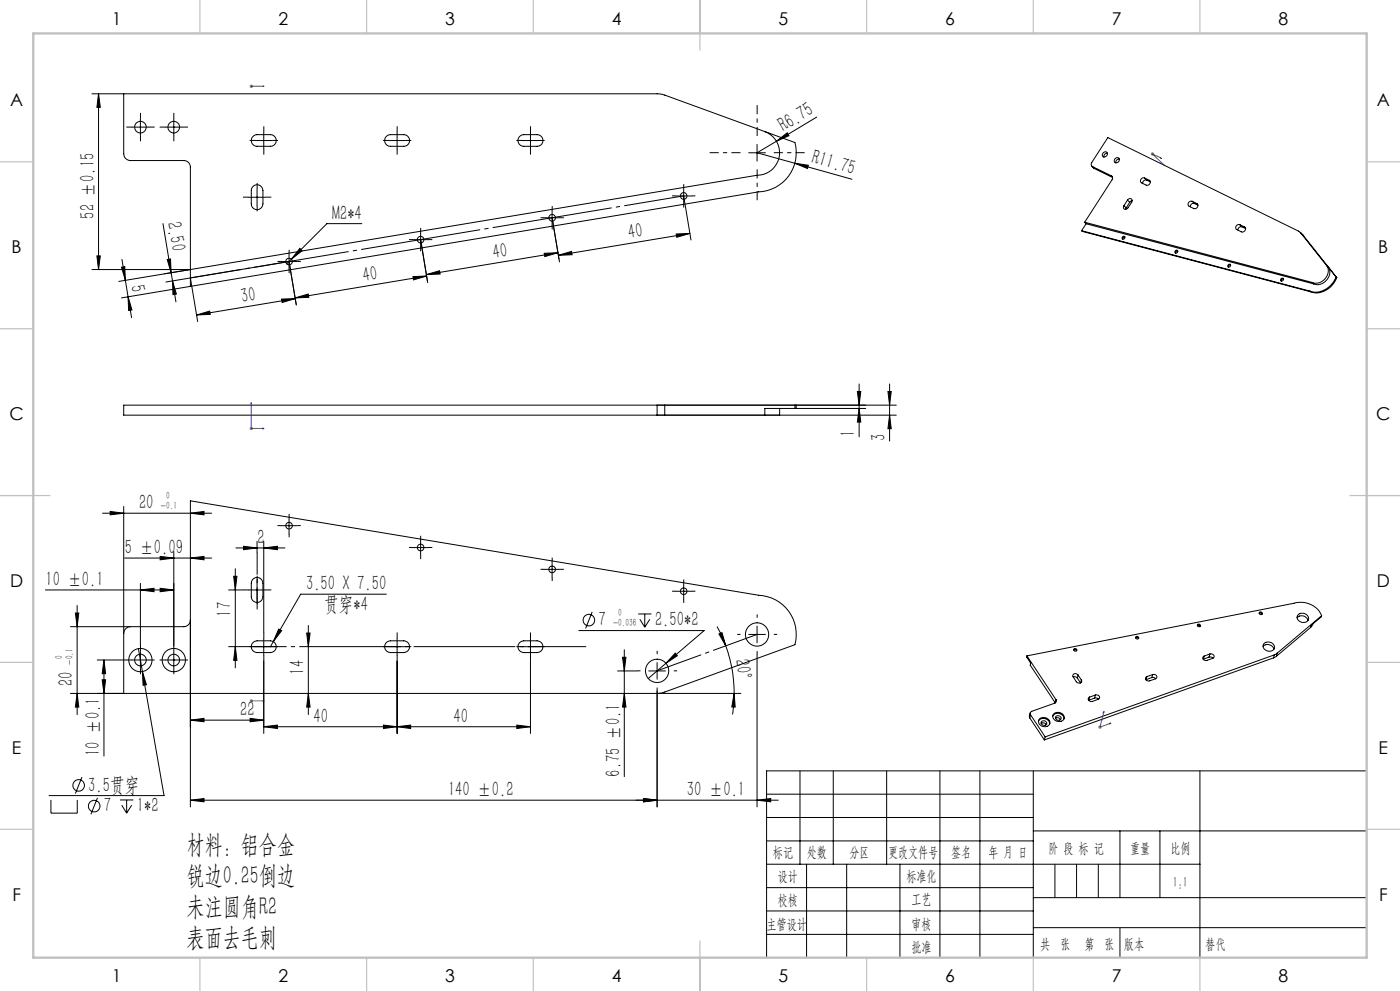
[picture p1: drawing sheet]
<svg xmlns="http://www.w3.org/2000/svg" width="420mm" height="297mm" viewBox="0 0 420 297" stroke-linecap="round" stroke-linejoin="round" font-family="sans-serif">
<g fill="none" stroke="#000" stroke-width=".3">
<path d="M27.6 28.1h170.4l40.5 14.6a11.7 11.7 0 0 1-10.9 14.8l-170.5 28.3M29.6 28.1v52.7M29.6 28.1l.5 4.1h-1zM37.1 28.1v18a2.05 2.05 0 0 0 2 2h16a1.93 1.93 0 0 1 2 2v35.7M39.6 38.1h5M42.1 35.6v5M49.6 38.1h5M52.1 35.6v5M79.1 39.6v5M119.1 39.6v5M159.1 39.6v5M229.4 39.4a6.7 6.7 0 0 1 4.4 7.6 6.7 6.7 0 0 1-6.7 5.5l-170 28.3"/>
<path d="M245 35.1l-12.1 7.2M74.6 59.1h5M75.7 41.1l.9-.7h4.5a1.75 1.75 0 0 1 1.8 1.7 1.75 1.75 0 0 1-1.8 1.7h-4a1.73 1.73 0 0 1-1.5-.9 1.73 1.73 0 0 1 .1-1.8zM76.1 55.7a1.75 1.75 0 0 1 2.8 1.4v4a1.75 1.75 0 0 1-1.8 1.8 1.75 1.75 0 0 1-1.7-1.8v-4l.1-.5zM76.6 42.1h5M77.1 56.6v5M116.1 40.7l1-.3h4a1.75 1.75 0 0 1 1.8 1.7 1.75 1.75 0 0 1-1.8 1.7h-4a1.73 1.73 0 0 1-1.6-1.1 1.73 1.73 0 0 1 .6-2zM116.6 42.1h5M156.1 40.7l1-.3h4a1.75 1.75 0 0 1 1.8 1.7 1.75 1.75 0 0 1-1.8 1.7h-4a1.73 1.73 0 0 1-1.6-1.1 1.73 1.73 0 0 1 .6-2zM156.6 42.1h5M202.6 58.7h5M205.1 58.7l2.2 13.2"/>
<path d="M205.1 56.2v5M224.6 45.8h5M227.1 43.3v5M232.9 42.3l3.3-2.5 .5 .9zM232.9 42.3l-5.8 3.5 28.5 7.9M238.4 48.9l4.1 .6-.2 1zM327.6 49.8l.8 .7M327.7 49.9a.87 .87 0 0 1-.2-1.2l4.9-7.5 57.3 28.2 8.3 10.2M327.7 49.9l5.7 2.8M327.7 49.9l.7 .6M328.4 50.5l5.4 2.7M330.9 45.8a.74 .74 0 0 1 1.3 0 .74 .74 0 0 1-.6 1.2 .67 .67 0 0 1-.9-.3 .67 .67 0 0 1 .2-.9z"/>
<path d="M332.2 45.9a.98 .98 0 0 0-1 1.2M333.4 52.7a.8 .8 0 0 1 .2 1.2l-8.2 12.7M333.4 52.7l.3 .2M334.5 47.6a.75 .75 0 0 1 1.3 0 .75 .75 0 0 1-.6 1.1 .68 .68 0 0 1-.9-.2 .68 .68 0 0 1 .2-.9zM335.8 47.7a.98 .98 0 0 0-1.1 1.1M338.2 60a.72 .72 0 0 1 1.1-.5 .72 .72 0 0 1 .2 1.1l-1.1 1.7a.71 .71 0 0 1-1 .4 .71 .71 0 0 1-.2-1M338.2 60l-1 1.7M338.2 60l.7 .6M343.4 53.3a.89 .89 0 0 0-1.1 .4 .89 .89 0 0 0 .1 1.1l1.5 .7a.89 .89 0 0 0 1-.4 .89 .89 0 0 0-.1-1.1M343.4 53.3l1.4 .7M343.4 53.3l.6 .7M344 54a.97 .97 0 0 0-1.2 1"/>
<path d="M344 54l1.1 .5M344.8 54l.2 .3M29.1 76.7h1l-.5 4.1zM36.6 77.7l1.8 11.2M48.9 67l2.4 14.7M50.2 77.8l1-.2 .1 4.1zM84.2 78.4h5M86.7 75.9v5M90 74.4l.7 .7-3.3 2.6zM108.5 67h-10.4l-12.1 12.1M123.7 71.8h5M126.2 69.3v5"/>
<path d="M126.2 71.8l2.1 12.9M163.1 65.3h5M163.3 75.9l4.1-.2-4 1.2zM165.6 65.3l2.3 13.2M165.6 62.8v5M167.4 75.7l-39.5 6.6M167.5 76.5l3.9-1.2 .2 1zM202.8 70.1l4.2-.1-4 1.1zM207 70l-39.5 6.5M324.5 69.1l68.5 18.1M324.5 69.1l.2 .3 68.5 18.1M325.4 66.6l68.3 18.1"/>
<path d="M325.4 66.6l.4 .5M325.8 67.1l-1.3 2M325.8 67.1l68.3 18M337.2 61.7l.7 .6M337.5 71l-.6 .3-.1 .4M337.9 62.3l-.2 .4M338.9 60.6l-1 1.7M339.7 60.1l-.8 .5M353.3 75.2l-.4 .1-.2 .6M357.6 60.3a.89 .89 0 0 0-1 .4 .89 .89 0 0 0 .1 1.1l1.4 .7a.91 .91 0 0 0 1.1-.4 .91 .91 0 0 0-.1-1.1M357.6 60.3l1.5 .7M357.6 60.3l.7 .7"/>
<path d="M358.3 61a.97 .97 0 0 0-1.2 1M358.3 61l1.1 .5M359.1 61l.2 .3M369.2 79.4l-.4 .1-.3 .5M371.9 67.3a.87 .87 0 0 0-1 .4 .87 .87 0 0 0 .1 1.1l1.4 .7a.89 .89 0 0 0 1.1-.4 .89 .89 0 0 0-.1-1.1M371.9 67.3l1.5 .7M371.9 67.3l.7 .7M372.6 68a.97 .97 0 0 0-1.2 1M372.6 68l1.1 .5M373.4 68l.2 .3M390 69.6l.9 .9M390.7 70.3l.2 .2"/>
<path d="M390.9 70.5l10.1 12.7M398 79.6a3.6 3.6 0 0 1-.5 4 3.6 3.6 0 0 1-3.8 1.1M398 79.6l.5 .4M27.6 80.8h29.5M36.4 80.1l1-.2 .2 4.1zM38.4 88.9l1.1 6.3M38.4 88.9l1.2 4-1 .2zM49.8 84.5l36.9-6.1 2.2 13M51.3 81.7l.5 2.5M51.8 84.2l1.1 3.9-1 .2zM51.8 84.2l1 6.2M57.1 83.3l2.2 13.1"/>
<path d="M57.1 85.8l-20.7 3.5M57.1 80.8l-21.5 3.5M57.1 80.8l-7.7 1.3M59 94.4l3.9-1.2 .2 1zM84.5 89.6l4.1-.1-4 1.2zM88.5 89.3l4-1.2 .1 1zM88.6 89.5l-29.6 4.9M123.9 82.9l4.1-.2-4 1.2zM127.9 82.3l4-1.2 .1 1zM128 82.7l-39.5 6.6M385 83.6l-.5 .3-.1 .3M393 87.2l.2 .3"/>
<path d="M393.7 84.7l.4 .4M398.5 80a3.6 3.6 0 0 1-.5 4 3.6 3.6 0 0 1-3.9 1.1M398.5 80l2.3 3M400.8 83a6.5 6.5 0 0 1-7.8 4.2M400.8 83l.2 .2M401 83.2a6.5 6.5 0 0 1-7.8 4.3M257.2 117.3h1l-.5 4.1zM257.7 115.1v15.8M266.4 117.3h1l-.5 4.1zM266.9 115.1v17.1M197.1 121.4h2.3v3h-2.3zM233.9 122.4v2h-4.5v-2h30.3"/>
<path d="M238.5 121.4h.4v1h-.4zM257.7 122.4l.5 4.1h-1zM266.9 124.4l.5 4.1h-1zM268.9 121.4h-231.8v3h231.8M30.8 153.8h32.7M33.1 153.3l4 .5-4 .5zM37.1 151.8v56M57.1 153.8l4.1-.5v1zM84.2 157.5h5M86.7 155v5.1M13.6 176.8h38.5M37.4 167.2h26.1"/>
<path d="M42.1 176.8l4.1-.5v1zM42.1 174.8v18.8M48 166.8l4.1 .4-4.1 .6zM48 176.3l4.1 .5-4.1 .5zM52.1 165.3v28.3M57.1 167.2l4.1-.4v1zM68.6 176.8h4.3M70.1 172.7h1l-.5 4.1zM70.6 170.5v29.7M70.8 164.2h14.7M73.1 163.7l4 .5-4 .5zM74.6 176.8h5"/>
<path d="M75.7 173.8a1.75 1.75 0 0 1 2-.7 1.75 1.75 0 0 1 1.2 1.7v4a1.75 1.75 0 0 1-1.8 1.7 1.75 1.75 0 0 1-1.7-1.7v-4zM77.1 162.2v3.5M77.1 174.3v5M79.1 164.2l4.1-.5v1zM79.1 162.2v27.4M115.9 178.1h-25.7l-8.2 14.2M123.7 164.1h5M126.2 161.6v5M163.1 170.6h5M165.6 168.1v5M202.6 177.2h5M205.1 174.7v5"/>
<path d="M22.6 183.7h1l-.5 4.1zM23.1 181.5v32.7M29.2 197.8h8.7M31.2 197.8v28.8M31.2 197.8l.5 4.1h-1zM39.1 187.8a2.05 2.05 0 0 0-2 2M39.6 197.8h5M41.5 194.4l1.2 6.9M42.1 195.3v5M49.6 197.8h5M52.1 195.3v5M57.1 185.8a1.99 1.99 0 0 1-2 2h-34"/>
<path d="M70.6 193.8l.5 4.1h-1zM75.7 192.8l.4-.4 1-.4h4a1.76 1.76 0 0 1 1.8 1.8 1.76 1.76 0 0 1-1.8 1.8h-4a1.76 1.76 0 0 1-1.4-2.8zM76.6 193.8h5M79.1 191.3v5M79.1 198.1v21.7M82 192.3l-.9 1.5M83.6 188.5l.9 .5-2.5 3.3zM92 189.7h1l-.5 4.1zM92.5 187.5v26.7M115.7 192.8l.4-.4 1-.4h4a1.76 1.76 0 0 1 1.8 1.8 1.76 1.76 0 0 1-1.8 1.8h-4a1.76 1.76 0 0 1-1.4-2.8zM116.6 193.8h5M119.1 191.3v5"/>
<path d="M119.1 198.1v21.7M156.1 192.4l1-.4h4a1.76 1.76 0 0 1 1.8 1.8 1.76 1.76 0 0 1-1.8 1.8h-4a1.76 1.76 0 0 1-1.6-1.2 1.76 1.76 0 0 1 .6-2zM156.6 193.8h5M159.1 191.3v5M159.1 198.1v21.7M173.6 189h37.6l-16.7 14.3M177.7 183.4l-2 4.9M186.8 197h1l-.5 4.1zM187.3 194.7v38.1M191.5 184h3.9M191.9 185.6l1.5 2.4M193.4 184v4"/>
<path d="M194.9 185.6l-1.5 2.4M197.1 198.6v4.9M202.6 195.8l.6 .7-3.4 2.3zM215.1 187.8l2.6 5.8M215.7 190l.9-.4 1.1 4zM217.7 193.6l1.2 3.7 .8 3.7 .5 6.8M224.6 190.1h5M227.1 187.6v5M227.1 196.1v45.7M308.1 196.6l8.7 13.1M308.1 196.6l-.1 .3 1.2 1.9-.1 .6 7.4 11.2M322.1 194.8l.6-.1 .3 .3"/>
<path d="M340.6 191.2l.6-.1 .4 .3M359.2 187.5l.5-.1 .4 .3M361 197.6h.1M361.2 196.6l-.2 1M362.7 196.9h.6l.6 .4M362.7 196.9l-1.7 .7M363 196a.78 .78 0 0 1 1.1 .2 .78 .78 0 0 1-.3 1.1l-1.7 .6a.76 .76 0 0 1-1.1-.2 .76 .76 0 0 1 .2-1.1M363 196l-1.8 .6M363 196l-.3 .9M377.8 183.8l.5-.1 .3 .4M378.9 193.7a1.93 1.93 0 0 1 3.3 .9M379.2 192.8a1.82 1.82 0 0 1 2.1-.2 1.82 1.82 0 0 1 1 1.8 1.77 1.77 0 0 1-2.2 .7 1.77 1.77 0 0 1-1-2.1z"/>
<path d="M382.1 197.2l-68.8 24.6M382.3 196.3l-.2 .9M382.3 196.3l-68.8 24.5M382.9 196.7l-.8 .5M383.2 195.8l-.9 .5M383.2 195.8l-.3 .9M389.1 185.1a1.95 1.95 0 0 1 3.3 .9M389.5 184.2a1.8 1.8 0 0 1 2-.3 1.8 1.8 0 0 1 1 1.9 1.81 1.81 0 0 1-2.1 .7 1.81 1.81 0 0 1-1.2-1.8zM393.2 188.1l-10.3 8.6M393.9 187l-.7 1.1M396.5 184.5a6.8 6.8 0 0 0-8.3-3.7l-80.1 15.8M396.5 184.5l-13.3 11.3"/>
<path d="M396.5 184.5l-.1 .4-3.1 2.6-.1 .6M21.1 207.8h201.1M23.1 207.8l.5 4.1h-1zM30.7 203.7h1l-.5 4.1zM42.7 201.3l1.2 3.9-1 .2zM42.7 201.3l6.5 37.1h-34.5M57.1 215.8l4.1-.5v1zM57.1 215.8h22M75 215.3l4.1 .5-4.1 .5zM79.1 217.8l4.1-.5v1zM79.1 217.8h80M92.5 207.8l.5 4.1h-1z"/>
<path d="M115 217.3l4.1 .5-4.1 .5zM119.1 217.8l4.1-.5v1zM155 217.3l4.1 .5-4.1 .5zM185.3 201.1h5.8M187.3 207.8l.5 4.1h-1zM194.6 201.1h5M197.1 207.8l2-.3 39.4-14.3a11.8 11.8 0 0 0-10.9-14.8l-170.5-28.3v91.7M197.1 207.1v34.7M220.2 207.8l.4 4.1h-1.1zM220.2 207.8l-.5 6.3M308.9 215.2l4.4 6.6M309.1 213.7l-.3 1 .1 .5"/>
<path d="M309.2 214.2l-.3 1M309.2 214.2l4.3 6.6M311.5 216.1a1.84 1.84 0 0 1 2-.7 1.84 1.84 0 0 1 1.4 1.6M311.8 215.5a1.78 1.78 0 0 1 2.1-.3 1.78 1.78 0 0 1 .9 2 1.8 1.8 0 0 1-2.1 .5 1.8 1.8 0 0 1-1.1-1.9zM312.3 216.8a1.03 1.03 0 0 1 1.6 .4M312.5 216.2a.81 .81 0 0 1 1.2-.1 .81 .81 0 0 1-.1 1.2 .84 .84 0 0 1-1-.1 .84 .84 0 0 1-.1-1zM315.8 214.6a1.84 1.84 0 0 1 2-.8 1.84 1.84 0 0 1 1.4 1.6M316.1 214a1.86 1.86 0 0 1 2-.4 1.86 1.86 0 0 1 1.1 1.8 1.78 1.78 0 0 1-2.1 .8 1.78 1.78 0 0 1-1.2-2zM316.5 210.6h.1M316.7 215.3a.97 .97 0 0 1 1.5 .4M316.8 214.7a.85 .85 0 0 1 1.1-.1 .85 .85 0 0 1 .2 1.1 .87 .87 0 0 1-1.1 0 .87 .87 0 0 1-.2-1zM316.8 209.7a.72 .72 0 0 1-.4 1l-6.9 2.5a.68 .68 0 0 0-.3 1"/>
<path d="M316.8 209.7l-.3 .9M321.9 202.8l1 1.5a.8 .8 0 0 0 1 .5 .8 .8 0 0 0 .5-1M321.9 202.9l.6-.1 .7 .4M323.2 203.2l1 1.5M323.4 202.3a.79 .79 0 0 0-1-.5 .79 .79 0 0 0-.5 1M323.4 202.3l1 1.5M323.4 202.3l-.2 .9M324.4 203.8l-.2 .8M326.7 209.8l-.1 .1M326.9 208.9l-.2 .9M328.4 209.2l.8 .1 .3 .2M328.4 209.2l-1.7 .6"/>
<path d="M328.6 208.3a.76 .76 0 0 1 1.1 .2 .76 .76 0 0 1-.2 1.1l-1.8 .6a.78 .78 0 0 1-1.1-.2 .78 .78 0 0 1 .3-1.1M328.6 208.3l-1.7 .6M328.6 208.3l-.2 .9M343.9 203.7h-.1M344.1 202.8l-.2 .9M345.5 203.1l.6-.1 .6 .4M345.5 203.1l-1.6 .6M345.8 202.2a.76 .76 0 0 1 1.1 .2 .76 .76 0 0 1-.3 1l-1.7 .6a.76 .76 0 0 1-1.1-.2 .76 .76 0 0 1 .3-1M345.8 202.2l-1.7 .6M345.8 202.2l-.3 .9M15.3 239.7v4h7.9v-4M24.6 232.9l-2 4.9"/>
<path d="M29.2 239.1l-1.9 4.9M36 239.7h4M38 239.7v4M57.1 239.8l4.1-.5v1zM57.1 239.8h176.4M193 239.3l4.1 .5-4.1 .5zM227.1 239.8l4.1-.5v1zM230 238h80M240 231v28M250 231v28M266 231v28M282 231v56"/>
<path d="M294 231v56M310 231v56M313.5 220.8l-.2 1M360 231v56M410 231h-180v56M36.5 241.3l1.5 2.4M39.5 241.3l-1.5 2.4M230 245h80M230 252h80M230 259h130M242 259v28M254 259v28"/>
<path d="M270 259v28M310 249h100M336 249v20M348 249v20M230 266h80M230 273h80M310 269h100M310 278h100M230 280h80"/>
<circle cx="42.1" cy="38.1" r="1.76"/>
<circle cx="52.1" cy="38.1" r="1.76"/>
<circle cx="205.1" cy="58.7" r=".99"/>
<circle cx="86.7" cy="78.4" r=".99"/>
<circle cx="126.2" cy="71.8" r="1.01"/>
<circle cx="165.6" cy="65.3" r="1.01"/>
<circle cx="337" cy="71.3" r=".44"/>
<circle cx="352.9" cy="75.5" r=".46"/>
<circle cx="368.7" cy="79.7" r=".46"/>
<circle cx="384.6" cy="83.8" r=".45"/>
<circle cx="86.7" cy="157.5" r="1.01"/>
<circle cx="126.2" cy="164.1" r="1"/>
<circle cx="165.7" cy="170.6" r="1"/>
<circle cx="205.1" cy="177.2" r=".99"/>
<circle cx="42.1" cy="197.8" r="1.75"/>
<circle cx="42.1" cy="197.8" r="3.5"/>
<circle cx="52.1" cy="197.8" r="3.5"/>
<circle cx="52.1" cy="197.8" r="1.75"/>
<circle cx="176.7" cy="185.9" r="1.73"/>
<circle cx="227.1" cy="190.1" r="3.5"/>
<circle cx="322.6" cy="194.7" r=".44"/>
<circle cx="341.2" cy="191.1" r=".45"/>
<circle cx="359.7" cy="187.4" r=".45"/>
<circle cx="378.3" cy="183.8" r=".45"/>
<circle cx="197.1" cy="201.1" r="3.5"/>
<circle cx="23.6" cy="235.4" r="1.73"/>
<circle cx="28.3" cy="241.6" r="1.73"/>
</g>
<g fill="none" stroke="#00f" stroke-width=".3">
<path d="M75.3 25.9h.2zM75.4 25.9h.1M75.4 25.9h3.8M79.2 25.9h-.4h.4M348.2 47.3l.3 .2zM348.5 47.5l-2.8-1.4 3.5 3.4M349 49.3l.2 .2zM75.4 120.6l.1 .4h-.2zM75.4 120.6v7.8h3.8M78.8 128.3l.4 .1-.4 .1zM75.3 210.1h.2zM75.4 210.1h.1"/>
<path d="M75.4 210.1h3.8M79.2 210.1h-.4h.4M331.2 213.2l-.2 .3zM331.2 213.2l-1.2 4.7 3.3-1.2M333 216.8l.3-.1z"/>
</g>
<g fill="none" stroke="#808080" stroke-width=".3">
<path d="M74.9 25.9h1M75 25.5l.7 .7M75.4 25.4v.9M75.7 25.5l-.7 .7M345.2 46.1h1M345.4 45.8l.7 .7M345.7 45.6v1M346.1 45.8l-.7 .7M74.9 128.4h1M75 128.1l.7 .7M75.4 127.9v1M75.7 128.1l-.7 .7"/>
<path d="M74.9 210.1h1M75 209.7l.7 .7M75.4 209.5v1.1M75.7 209.7l-.7 .7M329.5 217.9h1M329.6 217.6l.7 .7M330 217.4v1M330.3 217.6l-.7 .7"/>
</g>
<g fill="none" stroke="#000" stroke-width=".3" stroke-dasharray="30.5 1.3 1.3 1.3" stroke-linecap="butt">
<path d="M39.6 38.1h-1.7M42.1 35.6v-1.8M44.6 38.1h1.8M49.6 38.1h-1.7M52.1 35.6v-1.8M54.6 38.1h1.8M79.1 39.6v-1.8M119.1 39.6v-1.8M159.1 39.6v-1.8M42.1 40.6v1.7M52.1 40.6v1.7M74.6 59.1h-1.7"/>
<path d="M76.6 42.1h-1.7M77.1 56.6v-1.8M79.1 44.6v1.7M79.6 59.1h1.8M81.6 42.1h1.8M116.6 42.1h-1.7M119.1 44.6v1.7M121.6 42.1h1.8M156.6 42.1h-1.7M159.1 44.6v1.7M161.6 42.1h1.8M202.6 58.7h-1"/>
<path d="M205.1 56.2v-1M207.6 58.7h1M77.1 61.6v1.7M84.2 78.4h-1M86.7 75.9v-1M89.2 78.4h1M123.7 71.8h-1M126.2 69.3v-1M126.2 74.3v1M128.7 71.8h1M163.2 65.3h-1M165.7 62.8v-1"/>
<path d="M165.7 67.8v1M168.2 65.3h1M205.1 61.2v1M86.7 80.9v1M84.2 157.5h-1M86.7 155v-1M89.2 157.5h1M74.6 176.8h-1.7M77.1 174.3v-1.8M77.1 179.3v1.7M79.6 176.8h1.8M86.7 160v1"/>
<path d="M123.7 164.1h-1M126.2 161.6v-1M126.2 166.6v1M128.7 164.1h1M163.2 170.6h-1M165.7 168.1v-1M165.7 173.1v1M168.2 170.6h1M202.6 177.2h-1M205.1 174.7v-1M205.1 179.7v1M207.6 177.2h1"/>
<path d="M39.6 197.8h-1.7M42.1 195.3v-1.8M44.6 197.8h1.8M49.6 197.8h-1.7M52.1 195.3v-1.8M54.6 197.8h1.8M76.6 193.8h-1.7M79.1 196.3v1.7M79.1 191.3v-1.8M81.6 193.8h1.8M116.6 193.8h-1.7M119.1 196.3v1.7"/>
<path d="M119.1 191.3v-1.8M121.6 193.8h1.8M156.6 193.8h-1.7M159.1 196.3v1.7M159.1 191.3v-1.8M161.6 193.8h1.8M197.1 196v-1M222.1 190.1h-1M227.1 185.1v-1M227.1 195.1v1M232.1 190.1h1M42.1 200.3v1.7"/>
<path d="M52.1 200.3v1.7M192.1 201h-1M197.1 206v1M202.1 201h1"/>
</g>
<path d="M222.1 45.8h-9.2M227.1 40.8v-9.3M227.1 50.8v9.2M232.1 45.8h9.3" fill="none" stroke="#000" stroke-width=".3" stroke-dasharray="30.5 1.3 1.3 1.3" stroke-dashoffset="27.8" stroke-linecap="butt"/>
<path d="M68.5 193.8h107.4" fill="none" stroke="#000" stroke-width=".3" stroke-dasharray="30.5 1.3 1.3 1.3" stroke-dashoffset="13" stroke-linecap="butt"/>
<path d="M77.1 165.6v17.1" fill="none" stroke="#000" stroke-width=".3" stroke-dasharray="30.5 1.3 1.3 1.3" stroke-dashoffset="23.9" stroke-linecap="butt"/>
<path d="M197.1 201l30-10.9" fill="none" stroke="#000" stroke-width=".3" stroke-dasharray="30.5 1.3 1.3 1.3" stroke-dashoffset="16.4" stroke-linecap="butt"/>
<path d="M57.1 83.3l29.6-4.9" fill="none" stroke="#000" stroke-width=".3" stroke-dasharray="30.5 1.3 1.3 1.3" stroke-dashoffset="15" stroke-linecap="butt"/>
<path d="M86.7 78.4l39.5-6.6M126.2 71.8l39.5-6.5M165.7 65.3l39.4-6.6" fill="none" stroke="#000" stroke-width=".3" stroke-dasharray="30.5 1.3 1.3 1.3" stroke-dashoffset="12.4" stroke-linecap="butt"/>
<path d="M316.5 259v10M323 259v10M329.5 259v10M336 278v9" fill="none" stroke="#0a0605" stroke-width=".3"/>
<g fill="none" stroke="#c0c0c0" stroke-width=".35">
<path d="M60 0v10M110 0v10M160 0v10M210 0v15M260 0v10M310 0v10M360 0v10M0 48.5h10M410 48.5h10M0 98.5h10M410 98.5h10M0 148.5h15"/>
<path d="M405 148.5h15M0 198.5h10M410 198.5h10M0 248.5h10M410 248.5h10M60 287v10M110 287v10M160 287v10M210 282v15M260 287v10M310 287v10M360 287v10"/>
</g>
<path d="M10 10h400v277h-400z" fill="none" stroke="#c0c0c0" stroke-width=".7"/>
<g fill="#000">
<path d="M167.5 76.5l3.9-1.2 .2 1zM202.8 70.1l4.2-.1-4 1.1z"/>
<path d="M51.8 84.2l1.1 3.9-1 .2zM50.2 77.8l1-.2 .1 4.1z"/>
<path d="M59 94.4l3.9-1.2 .2 1zM84.5 89.6l4.1-.1-4 1.2z"/>
<path d="M88.5 89.3l4-1.2 .1 1zM123.9 82.9l4.1-.2-4 1.2z"/>
<path d="M127.9 82.3l4-1.2 .1 1zM163.3 75.9l4.1-.2-4 1.2z"/>
<path d="M73.1 163.7l4 .5-4 .5zM79.1 164.2l4.1-.5v1z"/>
<path d="M92 189.7h1l-.5 4.1zM92.5 207.8l.5 4.1h-1zM70.1 172.7h1l-.5 4.1zM70.6 193.8l.5 4.1h-1z"/>
<path d="M220.2 207.8l.4 4.1h-1.1zM215.7 190l.9-.4 1.1 4z"/>
</g>
<g fill="#00f">
<path d="M348.2 47.3l.3 .2zM349 49.3l.2 .2zM333 216.8l.3-.1zM331.2 213.2l-.2 .3zM78.8 128.3l.4 .1-.4 .1zM75.4 120.6l.1 .4h-.2z"/>
<path d="M78.8 210.1h.4zM75.3 210.1h.2z"/>
<path d="M78.8 25.9h.4zM75.3 25.9h.2z"/>
</g>
<g fill="#000">
<path d="M232.9 42.3l3.3-2.5 .5 .9zM238.4 48.9l4.1 .6-.2 1z"/>
<path d="M90 74.4l-2.6 3.3 3.3-2.6zM79.1 217.8l4.1-.5v1zM115 217.3l4.1 .5-4.1 .5zM119.1 217.8l4.1-.5v1zM155 217.3l4.1 .5-4.1 .5zM42.1 176.8l4.1-.5v1zM48 176.3l4.1 .5-4.1 .5zM193 239.3l4.1 .5-4.1 .5zM227.1 239.8l4.1-.5v1zM42.7 201.3l.2 4.1 1-.2zM83.6 188.5l-1.6 3.8 2.5-3.3zM202.6 195.8l-2.8 3 3.4-2.3z"/>
<path d="M38.4 88.9l1.2 4-1 .2zM36.4 80.1l1-.2 .2 4.1z"/>
<path d="M257.7 122.4l.5 4.1h-1zM257.2 117.3h1l-.5 4.1z"/>
<path d="M266.4 117.3h1l-.5 4.1zM266.9 124.4l.5 4.1h-1zM29.6 28.1l.5 4.1h-1zM29.1 76.7h1l-.5 4.1zM22.6 183.7h1l-.5 4.1zM23.1 207.8l.5 4.1h-1zM186.8 197h1l-.5 4.1zM187.3 207.8l.5 4.1h-1z"/>
<path d="M30.7 203.7h1l-.5 4.1zM31.2 197.8l.5 4.1h-1z"/>
<path d="M57.1 215.8l4.1-.5v1zM75 215.3l4.1 .5-4.1 .5zM33.1 153.3l4 .5-4 .5zM57.1 153.8l4.1-.5v1zM48 166.8l4.1 .4-4.1 .6zM57.1 167.2l4.1-.4v1zM57.1 239.8l4.1-.5v1zM193 239.3l4.1 .5-4.1 .5z"/>
</g>
<g font-size="7.8">
<text x="56" y="255.7">材料：铝合金</text>
<text x="56" y="265">锐边0.25倒边</text>
<text x="56" y="274.2">未注圆角R2</text>
<text x="56" y="283.5">表面去毛刺</text>
</g>
<g font-size="6.3">
<text x="235" y="39.7" transform="rotate(-31 235 39.7)">R6.75</text>
<text x="243.3" y="49" transform="rotate(16 243.3 49)">R11.75</text>
<text x="28.3" y="65.5" transform="rotate(-90 28.3 65.5)">52 ±0.15</text>
<text x="99.7" y="65.8">M2*4</text>
<text x="50.1" y="66.8" transform="rotate(81 50.1 66.8)">2.50</text>
<text x="188.8" y="71.7" transform="rotate(-9 188.8 71.7)">40</text>
<text x="148.2" y="77.6" transform="rotate(-9 148.2 77.6)">40</text>
<text x="39.2" y="85.7" transform="rotate(81 39.2 85.7)">5</text>
<text x="109.1" y="84.6" transform="rotate(-9 109.1 84.6)">40</text>
<text x="72.7" y="90.8" transform="rotate(-9 72.7 90.8)">30</text>
<text x="256.5" y="130.9" transform="rotate(-90 256.5 130.9)">1</text>
<text x="265.6" y="132.2" transform="rotate(-90 265.6 132.2)">3</text>
<text x="41.7" y="152.5">20</text>
<text x="37.4" y="166">5 ±0.09</text>
<text x="77.2" y="163">2</text>
<text x="13.6" y="175.6">10 ±0.1</text>
<text x="91.8" y="176.8">3.50 X 7.50</text>
<text x="69.4" y="184.8" transform="rotate(-90 69.4 184.8)">17</text>
<text x="97.3" y="183">贯穿*4</text>
<text x="179.5" y="187.7">7</text>
<text x="196.5" y="187.7">2.50*2</text>
<text x="220.5" y="197.7" transform="rotate(82 220.5 197.7)">20°</text>
<text x="91.3" y="202.2" transform="rotate(-90 91.3 202.2)">14</text>
<text x="21.9" y="205.7" transform="rotate(-90 21.9 205.7)">20</text>
<text x="72" y="214.5">22</text>
<text x="94.1" y="216.6">40</text>
<text x="136.1" y="216.6">40</text>
<text x="29.9" y="226.6" transform="rotate(-90 29.9 226.6)">10 ±0.1</text>
<text x="186" y="232.7" transform="rotate(-90 186 232.7)">6.75 ±0.1</text>
<text x="26.5" y="237.2">3.5贯穿</text>
<text x="134.4" y="238.6">140 ±0.2</text>
<text x="206.1" y="238.6">30 ±0.1</text>
<text x="31.1" y="243.4">7</text>
<text x="41.1" y="243.4">1*2</text>
</g>
<g font-size="5.3">
<text x="33.5" y="7.4">1</text>
<text x="83.5" y="7.4">2</text>
<text x="133.5" y="7.4">3</text>
<text x="183.5" y="7.4">4</text>
<text x="233.5" y="7.4">5</text>
<text x="283.5" y="7.4">6</text>
<text x="333.5" y="7.4">7</text>
<text x="383.5" y="7.4">8</text>
<text x="3" y="31.7">A</text>
<text x="413" y="31.7">A</text>
<text x="3.5" y="75.9">B</text>
<text x="413.5" y="75.9">B</text>
<text x="2.8" y="125.9">C</text>
<text x="412.8" y="125.9">C</text>
<text x="3" y="175.9">D</text>
<text x="413" y="175.9">D</text>
<text x="3.6" y="225.9">E</text>
<text x="413.6" y="225.9">E</text>
<text x="3.7" y="270.2">F</text>
<text x="413.7" y="270.2">F</text>
<text x="33.5" y="294.4">1</text>
<text x="83.5" y="294.4">2</text>
<text x="133.5" y="294.4">3</text>
<text x="183.5" y="294.4">4</text>
<text x="233.5" y="294.4">5</text>
<text x="283.5" y="294.4">6</text>
<text x="333.5" y="294.4">7</text>
<text x="383.5" y="294.4">8</text>
</g>
<g font-size="4.4">
<text x="231.9" y="256.9">标记</text>
<text x="242.1" y="256.9">处数</text>
<text x="254.9" y="256.9">分区</text>
<text x="266.5" y="256.9">更改文件号</text>
<text x="285.4" y="256.9">签名</text>
<text x="296.5" y="256.9">年 月 日</text>
<text x="314.5" y="255.6">阶 段 标 记</text>
<text x="339" y="255.6">重量</text>
<text x="351.1" y="255.6">比例</text>
<text x="233.3" y="263.9">设计</text>
<text x="271.9" y="263.9">标准化</text>
<text x="351.8" y="265.7">1:1</text>
<text x="233.3" y="271.1">校核</text>
<text x="273.4" y="271">工艺</text>
<text x="229.9" y="278.3">主管设计</text>
<text x="273.4" y="278.3">审核</text>
<text x="273.4" y="285.2">批准</text>
<text x="312.1" y="284.4">共 张</text>
<text x="325.3" y="284.4">第 张</text>
<text x="337.2" y="284.4">版本</text>
</g>
<text font-size="4.4" fill="#0a0605" x="361.6" y="284.4">替代</text>
<g font-size="3.1">
<text x="49.8" y="149.4">0</text>
<text x="48.3" y="152.5">-0.1</text>
<text x="185.5" y="184.6">0</text>
<text x="183.9" y="187.7">-0.036</text>
<text x="18.8" y="197.6" transform="rotate(-90 18.8 197.6)">0</text>
<text x="21.9" y="199.2" transform="rotate(-90 21.9 199.2)">-0.1</text>
</g>
</svg>
